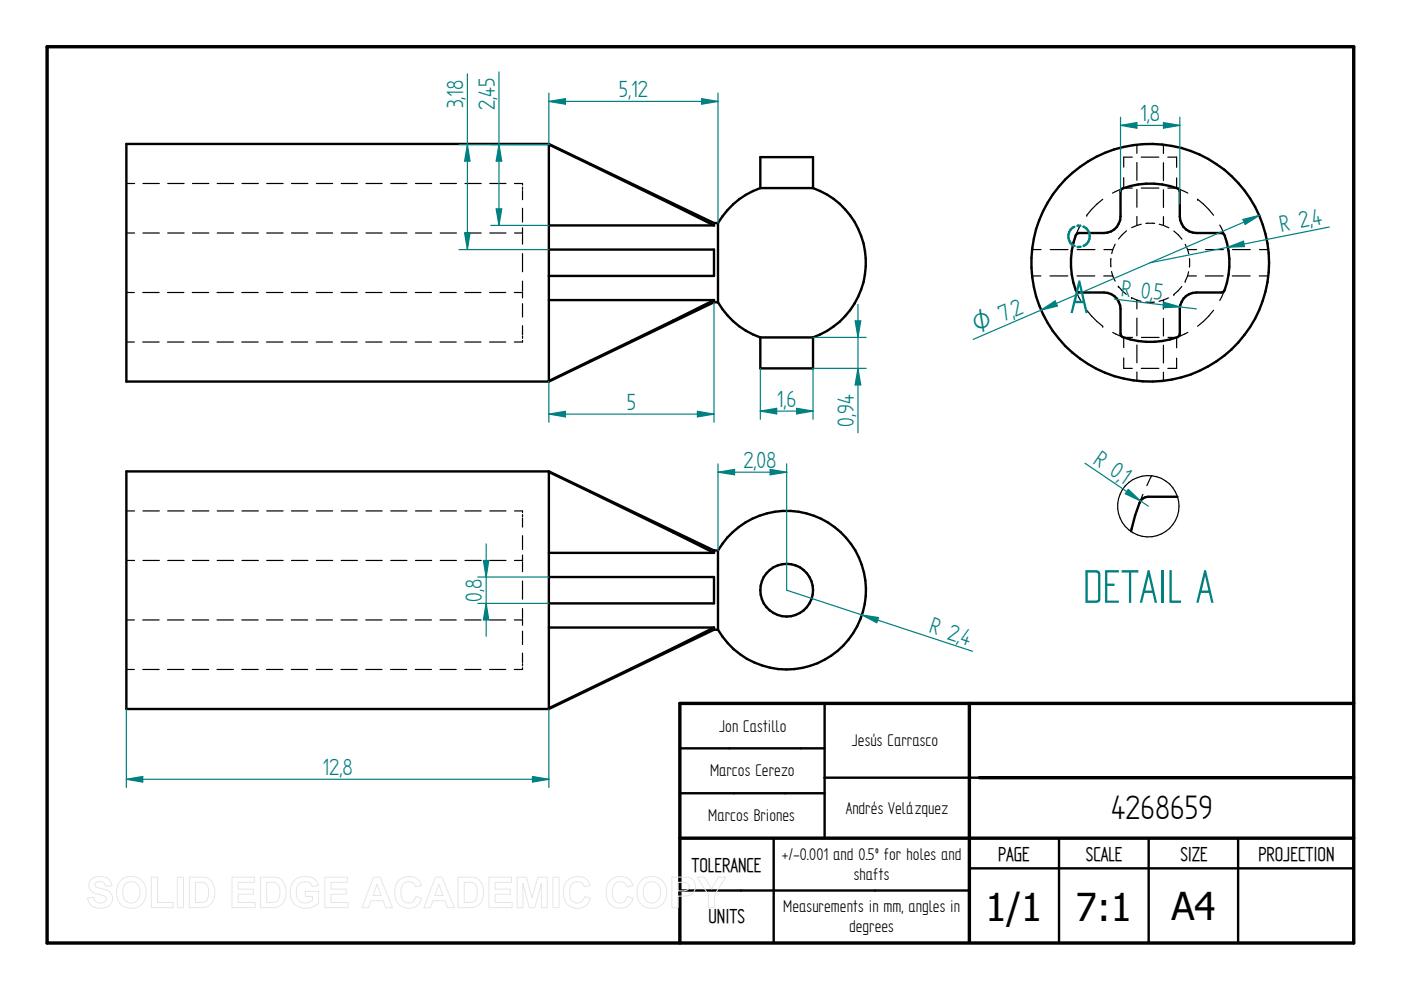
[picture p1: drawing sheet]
<svg xmlns="http://www.w3.org/2000/svg" width="297mm" height="210mm" viewBox="0 0 297 210" stroke-linecap="round" stroke-linejoin="round" font-family="sans-serif">
<path d="M10 9.9h277v190h-277zM205.5 149.1v50.5M287 149.1h-142.9v50.8M144.1 177.7h142.9M207.6 164.9h79.4" fill="none" stroke="#000" stroke-width=".72"/>
<g fill="none" stroke="#000" stroke-width=".51">
<path d="M116.4 30.5l35 16.8M116.4 30.6l35 17.2M116.4 30.5v50.4M116.4 30.5h-89.6v50.4h89.6M161.2 39.9h11.2M161.2 39.9a16.6 16.6 0 0 0-9 7.4M172.4 39.9v-6.6h-11.2v6.6M172.4 39.9a16.8 16.8 0 0 1 11.2 15.8 16.8 16.8 0 0 1-11.2 15.8M116.4 52.9h35v5.6h-35M116.4 47.8h35M151.4 47.3h.8M151.4 47.3v.5"/>
<path d="M152.2 47.3v16.8M228.3 49.5l.5-.1h5.3a3.5 3.5 0 0 0 3.5-3.5v-5.3l.1-.4a13.2 13.2 0 0 1 7-1.3 12.3 12.3 0 0 1 5.3 1.3l.1 .4v5.3a3.5 3.5 0 0 0 3.6 3.5h5.2l.5 .1a15.4 15.4 0 0 1 0 12.4l-.5 .1h-5.2a3.5 3.5 0 0 0-3.6 3.5v5.3l-.1 .4a13.2 13.2 0 0 1-7 1.3 12.3 12.3 0 0 1-5.3-1.3l-.1-.4v-5.3a3.5 3.5 0 0 0-3.5-3.5h-5.3l-.5-.1a15.4 15.4 0 0 1 0-12.4zM116.4 63.6h35M151.4 64.1l-35 16.8M151.4 63.6v.5M151.4 63.6l-35 17.2M151.4 64.1h.8M152.2 64.1a16.6 16.6 0 0 0 9 7.4M161.2 71.5v6.6h11.2v-6.6M161.2 71.5h11.2M116.4 99.9v50.4M116.4 99.9h-89.6v50.4h89.6"/>
<path d="M116.4 99.9l35 16.8M116.4 117.2h35M116.4 100.1l35 17.1M151.4 116.7v.5M151.4 116.7h.8M152.2 116.7v16.8M152.2 116.7a16.8 16.8 0 0 1 25.4-4.5 16.8 16.8 0 0 1 0 25.8 16.8 16.8 0 0 1-25.4-4.5M116.4 122.3h35v5.6h-35M116.4 133.1h35M151.4 133.1l-35 17.1M151.4 133.1v.4M151.4 133.5h.8"/>
<path d="M151.4 133.5l-35 16.8M144.1 158.7h30.7M174.8 149.1v28.6M144.1 168.2h30.7M164 177.7v22.2M207.6 164.9h-32.8M224.5 177.7v22.2M243.5 177.7v22.2M262.5 177.7v22.2M144.1 188.8h61.4M205.5 184.1h81.5"/>
<circle cx="243.9" cy="55.7" r="25.2"/>
<circle cx="166.8" cy="125.1" r="5.6"/>
</g>
<g fill="none" stroke="#000" stroke-width=".25">
<path d="M26.8 38.9h1.7M30.3 38.9h3.5M35.6 38.9h3.4M40.8 38.9h3.5M46.1 38.9h3.4M51.3 38.9h3.5M56.6 38.9h3.4M61.8 38.9h3.5M67.1 38.9h3.4M72.3 38.9h3.5M77.6 38.9h3.4M82.8 38.9h3.5"/>
<path d="M88.1 38.9h3.4M93.3 38.9h3.5M98.6 38.9h3.4M103.8 38.9h3.5M109.1 38.9h1.7v.3M110.8 39.7v.5M238 40l-2.1 .9M238.2 37.7v2.2h1.9M240.1 33.3h-1.9v2.1M241 30.6v1.9M241 34.5v3.7M242 39.9h3.7"/>
<path d="M242 33.3h3.7M246.7 30.6v2M246.7 34.5v3.8M247.6 33.3h1.9v2.2M249.5 37.7v2.2h-1.9M249.7 40l2.1 .9M26.8 49.4h1.7M30.3 49.4h3.5M35.6 49.4h3.4M40.8 49.4h3.5M46.1 49.4h3.4M51.3 49.4h3.5"/>
<path d="M56.6 49.4h3.4M61.8 49.4h3.5M67.1 49.4h3.4M72.3 49.4h3.5M77.6 49.4h3.4M82.8 49.4h3.5M88.1 49.4h3.4M93.3 49.4h3.5M98.6 49.4h3.4M103.8 49.4h3.5M109.1 49.4h1.7M110.8 40.4v1.9"/>
<path d="M110.8 44.2v2.9M110.8 48.3v1.3M110.8 49.7v2.1M110.8 53.8v3.8M110.8 59.6v2.1M218.8 58.5h1.9M218.8 52.9h1.9M222.6 58.5h3.8M222.7 52.9h3.7M228.3 58.5h3.8M228.4 52.9h3.8M229.1 47.8l-1 2.1"/>
<path d="M230.4 45.6h.1M233.8 42.2l-1.2 1.1-2.2 2.3M234 58.5h1.9M234.1 52.9h1.8M235.5 54.8v1.8M235.7 57.6l.2 .9M235.9 52.9l-.2 .9M235.9 58.5l.5 1.1M236.4 51.8l-.5 1.1M238.8 48.9l-1.7 1.8M241 47.8l-1.1 .5M241 40.2v3.7"/>
<path d="M241 45.9v1.9M242 47.5l-1 .3M244.8 47.4h-1.9M245.8 47.5l.9 .3M246.7 47.8l1.1 .5M246.7 40.2v3.8M246.7 45.9v1.9M248.9 49l1.7 1.7M251.3 59.6h.1M251.3 51.8l.5 1.1M251.8 58.5l-.5 1.1M251.8 58.5h1.9"/>
<path d="M251.8 52.9h1.9M251.8 52.9l.2 .9M252 57.6l-.2 .9M252.2 54.8v1.8M253.9 42.2l2.4 2.2 1 1.2M253.9 42.2h.1M255.6 58.5h3.7M255.6 52.9h3.8M258.6 47.7l1 2.2M261.3 58.5h3.7M261.3 52.9h3.8M267 58.5h1.9"/>
<path d="M267 52.9h1.9M26.8 72.5h1.7M26.8 62h1.7M30.3 72.5h3.4M30.3 62h3.4M35.5 72.5h3.5M35.5 62h3.5M40.8 72.5h3.4M40.8 62h3.4M46 72.5h3.5M46 62h3.5M51.3 72.5h3.4"/>
<path d="M51.3 62h3.4M56.5 72.5h3.5M56.5 62h3.5M61.8 72.5h3.4M61.8 62h3.4M67.1 72.5h3.4M67.1 62h3.4M72.3 72.5h3.4M72.3 62h3.4M77.6 72.5h3.4M77.6 62h3.4M82.8 72.5h3.4"/>
<path d="M82.8 62h3.4M88.1 72.5h3.4M88.1 62h3.4M93.3 72.5h3.4M93.3 62h3.4M98.5 72.5h3.5M98.5 62h3.5M103.8 72.5h3.4M103.8 62h3.4M109 62h1.8M110.8 71.3v.5M110.8 72.2v.3h-1.8"/>
<path d="M110.8 64.4v2.8M110.8 69v2M110.8 61.9v1.3M228.1 61.6l1 2.1M230.4 65.8l1 1.2 2.4 2.2M233.8 69.2h.1M235.9 70.5l2.1 1M237.1 60.7h.1M237.1 60.7l1.7 1.7M238.2 75.9v2.2h1.9M239.9 63.1l1.1 .5M239.9 63.1h.1"/>
<path d="M240.1 71.5h-1.9v2.2M241 63.6l.9 .3M241 63.6v1.9M241 67.4v3.8M241 73.2v3.7M241 78.9v1.9M242 78.1h3.7M242 71.5h3.7M244.8 64.1h-1.9M246.7 63.6l-1 .3M246.7 63.6v1.9M246.7 67.5v3.7"/>
<path d="M246.7 73.2v3.8M246.7 78.9v1.9M247.6 71.5h1.9v2.2M247.7 63.2l-1 .4M248.9 62.4h.1M249.5 75.9v2.2h-1.9M250.6 60.7l-1.7 1.7M251.8 70.5l-2.1 1M257.3 65.8l-1 1.2-2.4 2.2M259.6 61.6l-1 2.1M26.8 118.8h1.7M26.8 108.3h1.7"/>
<path d="M30.3 118.8h3.5M30.3 108.3h3.5M35.6 118.8h3.4M35.6 108.3h3.4M40.8 118.8h3.5M40.8 108.3h3.5M46.1 118.8h3.4M46.1 108.3h3.4M51.3 118.8h3.5M51.3 108.3h3.5M56.6 118.8h3.4M56.6 108.3h3.4"/>
<path d="M61.8 118.8h3.5M61.8 108.3h3.5M67.1 118.8h3.4M67.1 108.3h3.4M72.3 118.8h3.5M72.3 108.3h3.5M77.6 118.8h3.4M77.6 108.3h3.4M82.8 118.8h3.5M82.8 108.3h3.5M88.1 118.8h3.4M88.1 108.3h3.4"/>
<path d="M93.3 118.8h3.5M93.3 108.3h3.5M98.6 118.8h3.4M98.6 108.3h3.4M103.8 118.8h3.5M103.8 108.3h3.5M109.1 118.8h1.7M109.1 108.3h1.7v.4M110.8 109.1v.5M110.8 119.2v2M110.8 109.9v1.9M110.8 113.6v2.9"/>
<path d="M110.8 117.7v1.3M26.8 131.4h1.7M30.3 131.4h3.4M35.5 131.4h3.5M40.8 131.4h3.4M46 131.4h3.5M51.3 131.4h3.4M56.5 131.4h3.5M61.8 131.4h3.4M67.1 131.4h3.4M72.3 131.4h3.4M77.6 131.4h3.4"/>
<path d="M82.8 131.4h3.4M88.1 131.4h3.4M93.3 131.4h3.4M98.5 131.4h3.5M103.8 131.4h3.4M109 131.4h1.8M110.8 123.2v3.8M110.8 129v2.1M110.8 131.3v1.3M110.8 133.8v2.9M110.8 138.5v2M26.8 141.9h1.7"/>
<path d="M30.3 141.9h3.4M35.5 141.9h3.5M40.8 141.9h3.4M46 141.9h3.5M51.3 141.9h3.4M56.5 141.9h3.5M61.8 141.9h3.4M67.1 141.9h3.4M72.3 141.9h3.4M77.6 141.9h3.4M82.8 141.9h3.4M88.1 141.9h3.4"/>
<path d="M93.3 141.9h3.4M98.5 141.9h3.5M103.8 141.9h3.4M110.8 140.7v.5M110.8 141.6v.3h-1.8"/>
</g>
<path d="M236.3 63.4l17.4 2.1M246.8 64.1l3.4 1-3.6 .1z" fill="none" stroke="#008080" stroke-width=".25"/>
<path d="M246.8 64.1l3.4 1-3.6 .1z" fill="#008080"/>
<path d="M260.3 52.4l3.3-1.3 .3 1.2zM281.9 48.1l-38.1 7.6" fill="none" stroke="#008080" stroke-width=".25"/>
<path d="M260.3 52.4l3.3-1.3 .3 1.2z" fill="#008080"/>
<path d="M237.6 26.6l3.4-.6v1.2zM237.6 24.8v15.8M250.1 24.8v18.5" fill="none" stroke="#008080" stroke-width=".25"/>
<path d="M237.6 26.6l3.4-.6v1.2z" fill="#008080"/>
<path d="M246.7 26l3.4 .6-3.4 .6z" fill="none" stroke="#008080" stroke-width=".25"/>
<path d="M246.7 26l3.4 .6-3.4 .6z" fill="#008080"/>
<path d="M237.6 26.6h12.5M166.8 125.1l39.4 13M182.7 130.4l3.6 .5-.4 1.1z" fill="none" stroke="#008080" stroke-width=".25"/>
<path d="M182.7 130.4l3.6 .5-.4 1.1z" fill="#008080"/>
<path d="M161.2 78.1v10.8M172.4 78.1v10.8M168.9 86.6l3.5 .6-3.5 .6z" fill="none" stroke="#008080" stroke-width=".25"/>
<path d="M168.9 86.6l3.5 .6-3.5 .6z" fill="#008080"/>
<path d="M161.2 87.2l3.5-.6v1.2z" fill="none" stroke="#008080" stroke-width=".25"/>
<path d="M161.2 87.2l3.5-.6v1.2z" fill="#008080"/>
<path d="M263.5 46.5l3.5-.8-3 1.9zM267 45.7l-60.7 26.3M161.2 87.2h11.2" fill="none" stroke="#008080" stroke-width=".25"/>
<path d="M263.5 46.5l3.5-.8-3 1.9z" fill="#008080"/>
<path d="M220.7 65.7l3-1.9 .5 1.1z" fill="none" stroke="#008080" stroke-width=".25"/>
<path d="M220.7 65.7l3-1.9 .5 1.1z" fill="#008080"/>
<path d="M97.3 30.6h19.1M99.1 30.6l.5 3.6h-1.1zM97.3 52.9h19.1" fill="none" stroke="#008080" stroke-width=".25"/>
<path d="M99.1 30.6l.5 3.6h-1.1z" fill="#008080"/>
<path d="M98.5 49.4h1.1l-.5 3.5z" fill="none" stroke="#008080" stroke-width=".25"/>
<path d="M98.5 49.4h1.1l-.5 3.5z" fill="#008080"/>
<path d="M99.1 15.7v37.2M104.1 30.6h12.3M104.1 47.8h12.3M105.2 44.3h1.2l-.6 3.5z" fill="none" stroke="#008080" stroke-width=".25"/>
<path d="M105.2 44.3h1.2l-.6 3.5z" fill="#008080"/>
<path d="M105.8 30.6l.6 3.6h-1.2z" fill="none" stroke="#008080" stroke-width=".25"/>
<path d="M105.8 30.6l.6 3.6h-1.2z" fill="#008080"/>
<path d="M105.8 15.2v32.6M102.5 118.8h1.1l-.5 3.5zM101.3 122.3h15.1M101.3 127.9h15.1" fill="none" stroke="#008080" stroke-width=".25"/>
<path d="M102.5 118.8h1.1l-.5 3.5z" fill="#008080"/>
<path d="M103.1 127.9l.5 3.5h-1.1z" fill="none" stroke="#008080" stroke-width=".25"/>
<path d="M103.1 127.9l.5 3.5h-1.1z" fill="#008080"/>
<path d="M151.4 64.1v25.4M116.4 87.8l3.5-.6v1.2zM116.4 80.9v8.6M103.1 115.3v19.6" fill="none" stroke="#008080" stroke-width=".25"/>
<path d="M116.4 87.8l3.5-.6v1.2z" fill="#008080"/>
<path d="M147.9 87.2l3.5 .6-3.5 .6z" fill="none" stroke="#008080" stroke-width=".25"/>
<path d="M147.9 87.2l3.5 .6-3.5 .6z" fill="#008080"/>
<path d="M172.4 78.1h11.2M172.4 71.5h11.2M181.9 78.1l.6 3.5h-1.2zM116.4 87.8h35" fill="none" stroke="#008080" stroke-width=".25"/>
<path d="M181.9 78.1l.6 3.5h-1.2z" fill="#008080"/>
<path d="M181.3 68h1.2l-.6 3.5z" fill="none" stroke="#008080" stroke-width=".25"/>
<path d="M181.3 68h1.2l-.6 3.5z" fill="#008080"/>
<path d="M181.9 64.6v27.2M152.2 98.3v18.4M163.3 99.5l3.5 .6-3.5 .6zM166.8 98.3v26.8" fill="none" stroke="#008080" stroke-width=".25"/>
<path d="M163.3 99.5l3.5 .6-3.5 .6z" fill="#008080"/>
<path d="M152.2 100.1l3.5-.6v1.2z" fill="none" stroke="#008080" stroke-width=".25"/>
<path d="M152.2 100.1l3.5-.6v1.2z" fill="#008080"/>
<path d="M152.2 100.1h14.6M26.8 150.3v16.7M116.4 150.3v16.7M26.8 165.2l3.5-.6v1.2z" fill="none" stroke="#008080" stroke-width=".25"/>
<path d="M26.8 165.2l3.5-.6v1.2z" fill="#008080"/>
<path d="M112.9 164.6l3.5 .6-3.5 .6z" fill="none" stroke="#008080" stroke-width=".25"/>
<path d="M112.9 164.6l3.5 .6-3.5 .6z" fill="#008080"/>
<path d="M116.4 19.7v10.9M152.2 19.7v27.6M148.8 20.9l3.4 .6-3.4 .6zM26.8 165.2h89.6" fill="none" stroke="#008080" stroke-width=".25"/>
<path d="M148.8 20.9l3.4 .6-3.4 .6z" fill="#008080"/>
<path d="M116.4 21.5l3.5-.6v1.2z" fill="none" stroke="#008080" stroke-width=".25"/>
<path d="M116.4 21.5l3.5-.6v1.2z" fill="#008080"/>
<path d="M116.4 21.5h35.8M230 98.2l13.5 9.1M239.2 103.8l2.6 2.4-3.2-1.5z" fill="none" stroke="#008080" stroke-width=".25"/>
<path d="M227.8 48.1a2.23 2.23 0 0 0-1.3 2 2.23 2.23 0 0 0 1.3 2.1M228.4 47.9h.7M229.1 52.3l-.6 .1M229.7 48a2.25 2.25 0 0 1 1.4 2.1 2.25 2.25 0 0 1-1.4 2.1" fill="none" stroke="#008080" stroke-width=".51"/>
<path d="M249.6 105.3h-6.1a1.89 1.89 0 0 0-1.9 1.3l-.9 2.7-.9 3.3" fill="none" stroke="#000" stroke-width=".51"/>
<g fill="none" stroke="#000" stroke-width=".25">
<path d="M242.3 104.8l-.7 1.8M244.2 100.9l-1 2.1"/>
<circle cx="243.5" cy="107.3" r="6.5"/>
</g>
<path d="M239.2 103.8l2.6 2.4-3.2-1.5z" fill="#008080"/>
<g fill="none" stroke="#e6e6e6" stroke-width=".21">
<path d="M19.3 186.5a3.1 3.1 0 0 1 4 .2l.4 1.1-1.3 .1a1.28 1.28 0 0 0-1-1 1.28 1.28 0 0 0-1.3 .5v.4a5.6 5.6 0 0 0 2.5 .9 1.98 1.98 0 0 1 1.2 2.4 1.98 1.98 0 0 1-2.2 1.5 2.48 2.48 0 0 1-3-2.2l1.2-.2a1.44 1.44 0 0 0 1.3 1.3 1.44 1.44 0 0 0 1.5-.9 1.18 1.18 0 0 0-1.4-.9 2.36 2.36 0 0 1-2.4-2l.1-.7zM25.8 186.5a3.3 3.3 0 0 1 3.9-.1 3.3 3.3 0 0 1 1.2 3.8 3.2 3.2 0 0 1-3.8 2.3 3.2 3.2 0 0 1-2.4-3.8 3 3 0 0 1 1.1-2.2zM26.5 187.5a1.87 1.87 0 0 1 2.2-.4 1.87 1.87 0 0 1 1 2.1 1.87 1.87 0 0 1-1.8 2.3 1.87 1.87 0 0 1-1.9-2.3l.1-.8zM32.1 186h1.3v5.3h3.3v1.1h-4.6zM37.6 186h1.3v6.4h-1.3zM40.1 186h2.4a2.79 2.79 0 0 1 3 3.3 2.79 2.79 0 0 1-2.9 3.1h-2.5zM41.4 187.1a2.64 2.64 0 0 1 2.5 .5 3.3 3.3 0 0 1-.3 3.5l-.8 .2h-1.4zM49.2 186h4.8v1.1h-3.5v1.4h3.2v1.1h-3.2v1.7h3.6v1.1h-4.9zM55.2 186h2.4a2.79 2.79 0 0 1 3.1 3.3 2.79 2.79 0 0 1-3 3.1h-2.5zM56.6 187.1a2.64 2.64 0 0 1 2.4 .5 3.3 3.3 0 0 1-.3 3.5l-.8 .2h-1.3zM62.3 186.8a3.6 3.6 0 0 1 4.6-.2l.6 1.1-1.3 .3a1.8 1.8 0 0 0-2.2-1 1.8 1.8 0 0 0-1.2 2.1 2.01 2.01 0 0 0 1.1 2.2 2.01 2.01 0 0 0 2.3-.4v-.8h-1.5v-1.1h2.9v2.6a3.8 3.8 0 0 1-5.5-.3 4 4 0 0 1 .2-4.5zM68.9 186h4.8v1.1h-3.5v1.4h3.2v1.1h-3.2v1.7h3.6v1.1h-4.9z"/>
<path d="M79.2 186h1.4l2.6 6.4h-1.4l-.6-1.4h-2.5l-.6 1.4h-1.4zM79.9 187.5l.9 2.4h-1.7zM84.5 186.7a2.87 2.87 0 0 1 4.9 1l-1.3 .3a1.6 1.6 0 0 0-1.8-1 1.6 1.6 0 0 0-1.3 1.7 2.19 2.19 0 0 0 1.3 2.7 1.55 1.55 0 0 0 1.9-1.3l1.2 .4a2.93 2.93 0 0 1-3.4 2 2.93 2.93 0 0 1-2.3-3.3v-.6a3.2 3.2 0 0 1 .8-1.9zM92.3 186h1.4l2.6 6.4h-1.4l-.5-1.4h-2.6l-.5 1.4h-1.4zM93 187.5l.9 2.4h-1.7zM97.1 186h2.4a2.79 2.79 0 0 1 3 3.3 2.79 2.79 0 0 1-2.9 3.1h-2.5zM98.4 187.1a2.64 2.64 0 0 1 2.4 .5 3.3 3.3 0 0 1-.2 3.5l-.9 .2h-1.3zM103.7 186h4.8v1.1h-3.5v1.4h3.2v1.1h-3.2v1.7h3.6v1.1h-4.9zM109.6 186h2l1.2 4.4 1.2-4.4h2v6.4h-1.2v-5.1l-1.4 5.1h-1.2l-1.3-5.1v5.1h-1.3zM117.2 186h1.3v6.4h-1.3zM120.3 186.7a2.87 2.87 0 0 1 4.8 1l-1.2 .3a1.6 1.6 0 0 0-1.9-1 1.6 1.6 0 0 0-1.2 1.7 2.19 2.19 0 0 0 1.3 2.7 1.55 1.55 0 0 0 1.8-1.3l1.3 .4a2.93 2.93 0 0 1-3.5 2 2.93 2.93 0 0 1-2.2-3.3v-.6a3.2 3.2 0 0 1 .8-1.9zM129.3 186.7a2.87 2.87 0 0 1 4.9 1l-1.2 .3a1.6 1.6 0 0 0-1.9-1 1.6 1.6 0 0 0-1.3 1.7 2.19 2.19 0 0 0 1.3 2.7 1.55 1.55 0 0 0 1.9-1.3l1.2 .4a2.93 2.93 0 0 1-3.4 2 2.93 2.93 0 0 1-2.3-3.3l.1-.6a3.2 3.2 0 0 1 .7-1.9z"/>
<path d="M136.2 186.5a3.3 3.3 0 0 1 3.9-.1 3.3 3.3 0 0 1 1.1 3.8 3.2 3.2 0 0 1-3.7 2.3 3.2 3.2 0 0 1-2.4-3.8 3 3 0 0 1 1.1-2.2zM136.9 187.5a1.87 1.87 0 0 1 2.2-.4 1.87 1.87 0 0 1 .9 2.1 1.87 1.87 0 0 1-1.8 2.3 1.87 1.87 0 0 1-1.8-2.3l.1-.8zM142.4 186h2.1a2.5 2.5 0 0 1 2.7 1 2.08 2.08 0 0 1-.1 2.2 2.08 2.08 0 0 1-2.1 .8h-1.2v2.4h-1.4zM143.8 187.1h.6a1.28 1.28 0 0 1 1.7 .9 1.22 1.22 0 0 1-1.6 .9h-.7zM147.8 186h1.5l1.6 2.5 1.4-2.5h1.6l-2.4 3.7v2.7h-1.3v-2.7z"/>
</g>
<g font-size="11.3" fill="#008080">
<text x="226.9" y="66.4">A</text>
<text x="229.6" y="127.8">DETAIL A</text>
</g>
<g font-size="8.1">
<text x="235.6" y="173.7">4268659</text>
<text x="208.9" y="195.3">1/1</text>
<text x="228.1" y="195.3">7:1</text>
<text x="248.4" y="195.1">A4</text>
</g>
<g font-size="5.6" fill="#008080">
<text x="98.2" y="23" transform="rotate(-90 98.2 23)">3,18</text>
<text x="104.9" y="23.3" transform="rotate(-90 104.9 23.3)">2,45</text>
<text x="131.2" y="20.6">5,12</text>
<text x="241.7" y="25.7">1,8</text>
<text x="278.5" y="47.9" transform="rotate(-11 278.5 47.9)">4</text>
<text x="271.6" y="49.3" transform="rotate(-11 271.6 49.3)">R 2,</text>
<text x="237.6" y="62.7" transform="rotate(7 237.6 62.7)">R 0,</text>
<text x="244.4" y="63.5" transform="rotate(7 244.4 63.5)">5</text>
<text x="215.3" y="67.2" transform="rotate(-23 215.3 67.2)">2</text>
<text x="132.9" y="86.9">5</text>
<text x="164.7" y="86.3">1,6</text>
<text x="181" y="90.6" transform="rotate(-90 181 90.6)">0,94</text>
<text x="157.6" y="99.2">2,08</text>
<text x="231.6" y="98.2" transform="rotate(34 231.6 98.2)">R 0,</text>
<text x="237.2" y="102" transform="rotate(34 237.2 102)">1</text>
<text x="102.2" y="127.6" transform="rotate(-90 102.2 127.6)">0,8</text>
<text x="196.8" y="134.1" transform="rotate(18 196.8 134.1)">R 2,</text>
<text x="203.4" y="136.3" transform="rotate(18 203.4 136.3)">4</text>
<text x="68.4" y="164.3">12,8</text>
</g>
<text font-size="5.4" fill="#008080" x="207.1" y="70.7" transform="rotate(-23 207.1 70.7)">O 7,</text>
<g font-size="4.8">
<text x="146.6" y="184.8">TOLERANCE</text>
<text x="211.6" y="182.5">PAGE</text>
<text x="230.2" y="182.5">SCALE</text>
<text x="250.3" y="182.5">SIZE</text>
<text x="266.8" y="182.5">PROJECTION</text>
<text x="150.2" y="195.8">UNITS</text>
</g>
<g font-size="4.1">
<text x="152.5" y="155.1">Jon Castillo</text>
<text x="180.6" y="158.2">Jesús Carrasco</text>
<text x="150.5" y="164.5">Marcos Cerezo</text>
<text x="179.3" y="172.6">Andrés Velázquez</text>
<text x="150.2" y="174.1">Marcos Briones</text>
<text x="165.8" y="182.4">+/-0.001 and 0.5º for holes and</text>
<text x="181" y="186.6">shafts</text>
<text x="166.1" y="193.5">Measurements in mm, angles in</text>
<text x="180" y="197.6">degrees</text>
</g>
</svg>
